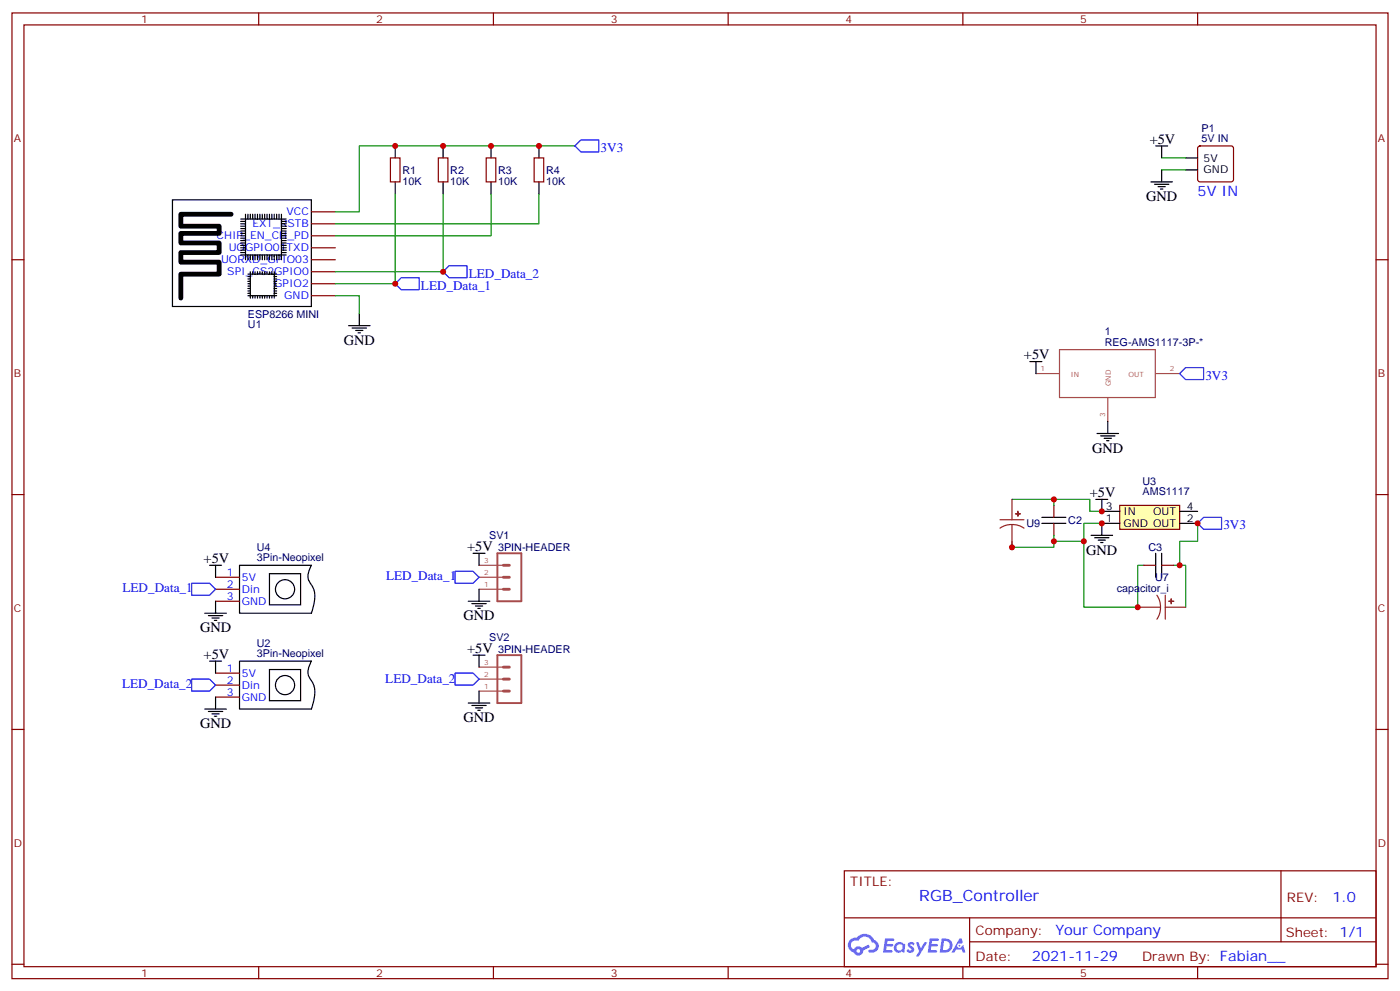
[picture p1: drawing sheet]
<svg xmlns="http://www.w3.org/2000/svg" width="412mm" height="292mm" viewBox="0 0 412 292" stroke-linecap="round" stroke-linejoin="round" font-family="sans-serif">
<g fill="none" stroke="#870000" stroke-width=".35">
<path d="M3.5 3.8h405.4v284.3h-405.4zM7.1 7.3h398.2v277.3h-398.2zM76.2 3.8v3.5M145.3 3.8v3.5M214.5 3.8v3.5M283.6 3.8v3.5M352.8 3.8v3.5M3.5 76.5h3.6M405.3 76.5h3.6M3.5 145.6h3.6M405.3 145.6h3.6M3.5 214.8h3.6"/>
<path d="M405.3 214.8h3.6M248.7 256.4h156.6v28.2h-156.6zM377.3 256.4v20.9M248.7 270.2h156.5M285.6 277.3h119.6M285.6 270.2v14.2M3.5 283.9h3.6M76.2 284.6v3.5M145.3 284.6v3.5M214.5 284.6v3.5M283.6 284.6v3.5M352.8 284.6v3.5"/>
<path d="M405.3 283.9h3.6"/>
</g>
<g fill="#5487ff">
<path d="M267.7 277.6a1.22 1.22 0 0 1 1.7 .2l-.4 .6a.47 .47 0 0 0-.3-.4 .47 .47 0 0 0-.5 .2l.1 .2a1.14 1.14 0 0 1 .8 1.8 1.14 1.14 0 0 1-1.9 0l-.2-.2 .5-.6 .7 .5a.29 .29 0 0 0 .3-.3 .29 .29 0 0 0-.2-.3 1.04 1.04 0 0 1-.6-1.7z"/>
<path d="M260.7 276.3h2.4l.3 .2-.2 .5-1.8 .1-.1 .8h1.5l.3 .4-.3 .4h-1.6l-.2 1.1h1.7l.2 .3-.2 .3-2.6 .1z"/>
<path d="M273.8 276.3h2.4l.3 .2-.1 .5-1.8 .1-.2 .8h1.6l.3 .4-.4 .4h-1.6l-.1 1.1h1.7l.2 .3-.2 .3-2.6 .1z"/>
<path d="M282.6 276.3h.7l.3 1.3-.6 .3a.69 .69 0 0 0-1 .3 .69 .69 0 0 0 .4 .9 .69 .69 0 0 0 .9-.6l.5-.2 .6 2.2h-.8l-.2-.9h-1.8l-.5 .9h-.8z"/>
<path d="M269.8 277.4h.8l.6 1.8 1.1-1.8h.9l-2.6 4.2h-.8l.9-1.5z"/>
<path d="M277.4 276.3l-.6 4.2h1.3a2.11 2.11 0 0 0 2.5-2.1 2.11 2.11 0 0 0-2.5-2.1zM278.1 277.1a1.39 1.39 0 0 1 1.7 1.4 1.39 1.39 0 0 1-1.8 1.3h-.3z"/>
<path d="M263.7 277.9a1.54 1.54 0 0 0-.1 2.2 1.54 1.54 0 0 0 2.2 .1l.6 .3 .3-2.3-.2-.3h-.4a1.49 1.49 0 0 0-2.4 0zM264 278.9a.94 .94 0 0 1 1.8 0 .94 .94 0 0 1-1.8 0z"/>
<path d="M250.4 276.7a2.18 2.18 0 0 0 1.1 3.7 1.44 1.44 0 0 0 1.6 .9 1.44 1.44 0 0 0 1.2-1.4l2-1.1-.5-.7-1.9 1a1.47 1.47 0 0 0-2.4 .4 1.39 1.39 0 0 1-.7-1.9 1.39 1.39 0 0 1 2-.5 2.12 2.12 0 0 1 2.2-1.3 2.12 2.12 0 0 1 1.9 1.7 1.14 1.14 0 0 1 1.1 1.4 1.14 1.14 0 0 1-1.7 .7 .43 .43 0 0 0-.5 .4 .43 .43 0 0 0 .4 .5 1.98 1.98 0 0 0 2.5-1.2 1.98 1.98 0 0 0-1.2-2.6 3.1 3.1 0 0 0-5.3-.6l-.9 .1zM252.3 280a.55 .55 0 0 1 1.1 0 .55 .55 0 0 1-1.1 0z"/>
<circle cx="282.6" cy="278.4" r=".26"/>
</g>
<g fill="none" stroke="#000" stroke-width=".35">
<path d="M50.8 58.8h40.9v31.4h-40.9zM116.4 43v3.5M116.4 53.6v3.5M130.5 43v3.5M130.5 53.6v3.5M144.6 43v3.5M144.6 53.6v3.5M158.7 43v3.5M158.7 53.6v3.5M70.9 75.1h1.4v1.4M70.9 65.2h1.4M70.9 65.9h1.4"/>
<path d="M70.9 66.6h1.4M70.9 67.3h1.4M70.9 68h1.4M70.9 68.7h1.4M70.9 69.4h1.4M70.9 70.1h1.4M70.9 70.8h1.4M70.9 71.5h1.4M70.9 73h1.4M70.9 72.2h1.4M70.9 73.7h1.4M70.9 74.4h1.4"/>
<path d="M72.3 64.5h10.6v10.6h-10.6zM72.3 63.1v1.4h-1.4M73 63.1v1.4M73 75.1v1.4M73.7 63.1v1.4M73.7 75.1v1.4M74.4 63.1v1.4M74.4 75.1v1.4M75.1 63.1v1.4M75.1 75.1v1.4M75.8 63.1v1.4M75.8 75.1v1.4"/>
<path d="M76.6 63.1v1.4M76.6 75.1v1.4M77.3 63.1v1.4M77.3 75.1v1.4M78 63.1v1.4M78 75.1v1.4M78.7 63.1v1.4M78.7 75.1v1.4M79.4 63.1v1.4M79.4 75.1v1.4M80.1 63.1v1.4M80.1 75.1v1.4"/>
<path d="M80.8 63.1v1.4M80.8 75.1v1.4M81.5 63.1v1.4M81.5 75.1v1.4M82.2 63.1v1.4M82.2 75.1v1.4M82.9 63.1v1.4h1.4M82.9 65.2h1.4M82.9 65.9h1.4M82.9 66.6h1.4M82.9 67.3h1.4M82.9 68h1.4"/>
<path d="M82.9 68.7h1.4M82.9 69.4h1.4M82.9 70.1h1.4M82.9 70.8h1.4M82.9 71.5h1.4M82.9 73h1.4M82.9 72.2h1.4M82.9 73.7h1.4M82.9 74.4h1.4M84.3 75.1h-1.4v1.4M73 87.1h.7v.7M73 81.4h.7"/>
<path d="M73 82.1h.7M73 82.8h.7M73 83.5h.7M73 84.2h.7M73 84.9h.7M73 85.7h.7M73 86.4h.7M73.7 80.7h7.1v6.4h-7.1zM73.7 80v.7h-.7M74.4 80v.7M74.4 87.1v.7M75.1 80v.7"/>
<path d="M75.1 87.1v.7M75.8 80v.7M75.8 87.1v.7M76.6 80v.7M76.6 87.1v.7M77.3 80v.7M77.3 87.1v.7M78 80v.7M78 87.1v.7M78.7 80v.7M78.7 87.1v.7M79.4 80v.7"/>
<path d="M79.4 87.1v.7M80.1 80v.7M80.1 87.1v.7M80.8 80v.7h.7M80.8 81.4h.7M80.8 82.1h.7M80.8 82.8h.7M80.8 83.5h.7M80.8 84.2h.7M80.8 84.9h.7M80.8 85.7h.7M80.8 86.4h.7"/>
<path d="M81.5 87.1h-.7v.7M102.7 95.9h6.3M103.7 96.6h4.2M104.8 97.3h2.1M105.5 98h.7M105.8 92.4v3.5"/>
</g>
<path d="M115 46.5h2.8v7.1h-2.8zM129.1 46.5h2.8v7.1h-2.8zM143.2 46.5h2.8v7.1h-2.8zM157.3 46.5h2.9v7.1h-2.9zM91.7 76.5h7.1M91.7 73h7.1M91.7 69.4h7.1M91.7 65.9h7.1M91.7 62.4h7.1M91.7 87.1h7.1M91.7 83.5h7.1M91.7 80h7.1" fill="none" stroke="#870000" stroke-width=".35"/>
<path d="M68.1 63.1h-14.8v3.5h11.3v2.1h-11.3v2.8h11.3v2.9h-11.3v2.8h11.3v3.5h-11.3v7.1" fill="none" stroke="#000" stroke-width="1.4"/>
<path d="M116.4 57.1v26.4h-17.6M130.5 57.1v22.9h-31.7M144.6 57.1v12.3h-45.8M158.7 57.1v8.8h-59.9M169.3 43h-63.5v19.4h-7M98.8 87.1h7v5.3" fill="none" stroke="#008700" stroke-width=".35"/>
<path d="M171.1 41.2h5.3v3.5h-5.3l-1.8-1.7zM132.3 78.2h5.3v3.6h-5.3l-1.8-1.8zM118.2 81.8h5.3v3.5h-5.3l-1.8-1.8z" fill="none" stroke="#00f" stroke-width=".35"/>
<path d="M305.2 110h6.9M312.1 102.9h28.2v14.2h-28.2zM326.3 117.2v6.9M340.5 110h7" fill="none" stroke="#a64a4a" stroke-width=".35"/>
<path d="M329.8 148.8h17.7v7.1h-17.7z" fill="#ffffb0" stroke="#800000" stroke-width=".35"/>
<g fill="none" stroke="#000" stroke-width=".35">
<path d="M339 53.6h6.4M340.1 54.3h4.2M340.4 43h3.6M341.1 55h2.2M341.8 55.7h.7M342.2 43v3.5M342.2 50v3.6M349.2 46.5h3.6M349.2 50h3.6M303.4 106.5h3.5M305.2 106.5v3.5M323.1 127.6h6.4"/>
<path d="M324.2 128.3h4.2M325.3 129h2.1M326 129.8h.7M326.3 124.1v3.5M306.9 154.1h7.1M306.9 152.3h7.1M321.4 157.6h6.3M322.4 158.3h4.3M322.8 147h3.5M323.5 159h2.1M324.2 159.7h.7M324.6 147v3.6h5.2"/>
<path d="M329.8 154.1h-5.2v3.5M347.5 154.1h5.3M347.5 150.6h5.3M61.7 166.4h3.6M63.5 166.4v3.6M63.5 177v3.6M70.6 166.4h21.1a4.5 4.5 0 0 0-.3 5.3 6.9 6.9 0 0 1 .9 7l-.6 1.9h-21.1zM79.4 168.9h9.1v9.2h-9.1zM137.9 177h6.4M139 177.7h4.2M139.3 162.9h3.6M140.1 178.4h2.1"/>
<path d="M140.8 179.1h.7M141.1 162.9v3.5M141.1 173.5v3.5M340.4 162.9v7.1M342.2 162.9v7.1M60.3 180.6h6.4M61.4 181.3h4.2M61.7 194.7h3.6M62.4 182h2.2M63.1 182.7h.8M63.5 194.7v3.5M70.6 194.7h21.1a4.5 4.5 0 0 0-.3 5.2 6.9 6.9 0 0 1 .9 7l-.6 1.9h-21.1z"/>
<path d="M79.4 197.1h9.1v9.2h-9.1zM139.3 192.9h3.6M141.1 192.9v3.5M60.3 208.8h6.4M61.4 209.5h4.2M62.4 210.2h2.2M63.1 210.9h.8M63.5 205.2v3.6M137.9 207h6.4M139 207.7h4.2M140.1 208.4h2.1M140.8 209.1h.7"/>
<path d="M141.1 203.5v3.5"/>
<circle cx="84" cy="173.5" r="2.82"/>
<circle cx="84" cy="201.7" r="2.82"/>
</g>
<path d="M349.2 108.2h5.3v3.6h-5.3l-1.7-1.8zM354.5 152.3h5.3v3.6h-5.3l-1.7-1.8zM56.4 171.7h5.3l1.8 1.8-1.8 1.8h-5.3zM134.1 168.2h5.2l1.8 1.8-1.8 1.7h-5.2zM56.4 200h5.3l1.8 1.7-1.8 1.8h-5.3zM134.1 198.2h5.2l1.8 1.8-1.8 1.7h-5.2z" fill="none" stroke="#00f" stroke-width=".35"/>
<path d="M353 43.2l.5-.2h9.2l.5 .2 .2 .5v9.1l-.3 .5-.4 .3h-9.2l-.5-.3-.2-.5v-9.1zM310.4 148.8v3.5M310.4 154.1v3.5M63.5 177h7.1M63.5 173.5h7.1M63.5 170h7.1M336.9 166.4h3.5M342.2 166.4h3.5M63.5 198.2h7.1M63.5 205.2h7.1M63.5 201.7h7.1" fill="none" stroke="#870000" stroke-width=".35"/>
<path d="M146.5 162.9h7.1v14.1h-7.1zM146.5 192.9h7.1v14.1h-7.1z" fill="none" stroke="#a64a4a" stroke-width=".56"/>
<path d="M148.3 166.4h1.7M148.3 170h1.7M148.3 173.5h1.7M148.3 196.4h1.7M148.3 200h1.7M148.3 203.5h1.7" fill="none" stroke="#a64a4a" stroke-width=".85"/>
<path d="M141.1 173.5h7M141.1 170h7M141.1 166.4h7M141.1 200h7M141.1 196.4h7M141.1 203.5h7" fill="none" stroke="#a64a4a" stroke-width=".35"/>
<path d="M342.2 46.5h7M342.2 50h7M298.1 147h12.3v1.8M310.4 157.6v3.5h-12.3v-1.7M310.4 147h10.6v3.6h3.6M319.3 159.4v19.4h15.8v-12.4h1.8M324.6 154.1h-5.3v5.3h-8.9M352.8 154.1v5.3h-5.3v7M345.7 166.4h3.5v12.4" fill="none" stroke="#008700" stroke-width=".35"/>
<g fill="#8c2424" stroke="#8c2424" stroke-width=".35">
<path d="M344.3 177l1.4 .1z"/>
<path d="M345 176.3v1.4z"/>
<path d="M299.8 150.6l.1 1.4z"/>
<path d="M299.2 151.3h1.4z"/>
</g>
<path d="M294.6 153h7M298.1 154.4l1.8 .3 1.7 .8M298.1 154.4l-1.9 .3-1.6 .8M298.1 147v6M298.1 154.4v6.7M335.1 178.8h6.7M340.8 175.3l.8 1.6 .2 1.9M341.8 178.8l-.2 1.8-.8 1.7M343.3 175.3v7M343.3 178.8h5.9" fill="none" stroke="#8c2424" stroke-width=".35"/>
<g fill="#c00">
<circle cx="144.6" cy="43" r=".88"/>
<circle cx="130.5" cy="43" r=".88"/>
<circle cx="116.4" cy="43" r=".88"/>
<circle cx="158.8" cy="43" r=".88"/>
<circle cx="116.4" cy="83.5" r=".88"/>
<circle cx="324.6" cy="150.6" r=".88"/>
<circle cx="310.4" cy="147" r=".88"/>
<circle cx="324.6" cy="154.1" r=".88"/>
<circle cx="310.4" cy="159.4" r=".88"/>
<circle cx="352.8" cy="154.1" r=".88"/>
<circle cx="347.5" cy="166.4" r=".88"/>
<circle cx="319.3" cy="159.4" r=".88"/>
<circle cx="130.5" cy="80" r=".88"/>
<circle cx="335.1" cy="178.8" r=".88"/>
<circle cx="298.1" cy="161.1" r=".88"/>
</g>
<text font-size="4.6" fill="#00f" x="270.8" y="265.4">RGB_Controller</text>
<g font-size="4.2">
<text x="338.7" y="42.3">+5V</text>
<text x="337.6" y="59.2">GND</text>
<text x="101.2" y="101.5">GND</text>
<text x="301.6" y="105.8">+5V</text>
<text x="321.7" y="133.3">GND</text>
<text x="321" y="146.3">+5V</text>
<text x="60" y="165.7">+5V</text>
<text x="137.6" y="162.2">+5V</text>
<text x="320" y="163.3">GND</text>
<text x="136.5" y="182.7">GND</text>
<text x="58.9" y="186.2">GND</text>
<text x="60" y="194">+5V</text>
<text x="137.6" y="192.2">+5V</text>
<text x="58.9" y="214.4">GND</text>
<text x="136.5" y="212.7">GND</text>
</g>
<g font-size="4.2" fill="#00f">
<text x="352.8" y="57.8">5V IN</text>
<text x="392.5" y="265.7">1.0</text>
<text x="310.9" y="275.2">Your Company</text>
<text x="304" y="283">2021-11-29</text>
</g>
<g font-size="3.9" fill="#00f">
<text x="176.9" y="44.7">3V3</text>
<text x="138.1" y="81.8">LED_Data_2</text>
<text x="124" y="85.3">LED_Data_1</text>
<text x="355.1" y="111.8">3V3</text>
<text x="360.4" y="155.9">3V3</text>
<text x="113.7" y="170.7">LED_Data_1</text>
<text x="36.1" y="174.3">LED_Data_1</text>
<text x="36" y="202.5">LED_Data_2</text>
<text x="113.5" y="201.2">LED_Data_2</text>
</g>
<g font-size="3.9" fill="#800">
<text x="250.5" y="261">TITLE:</text>
<text x="379.1" y="265.7">REV:</text>
<text x="287.4" y="275.2">Company:</text>
<text x="378.7" y="275.8">Sheet: 1/1</text>
<text x="287.4" y="282.9">Date:</text>
<text x="336.4" y="282.9">Drawn By: Fabian__</text>
</g>
<g font-size="3.2" fill="#800">
<text x="41.6" y="6.8">1</text>
<text x="110.8" y="6.8">2</text>
<text x="179.9" y="6.8">3</text>
<text x="249.1" y="6.8">4</text>
<text x="318.2" y="6.8">5</text>
<text x="4.1" y="41.9">A</text>
<text x="405.9" y="41.9">A</text>
<text x="4.1" y="111.1">B</text>
<text x="405.9" y="111.1">B</text>
<text x="4.1" y="180.2">C</text>
<text x="405.9" y="180.2">C</text>
<text x="4.1" y="249.3">D</text>
<text x="405.9" y="249.3">D</text>
<text x="41.6" y="287.6">1</text>
<text x="110.8" y="287.6">2</text>
<text x="179.9" y="287.6">3</text>
<text x="249.1" y="287.6">4</text>
<text x="318.2" y="287.6">5</text>
</g>
<g font-size="3.2" fill="#000080">
<text x="353.9" y="41.9">5V IN</text>
<text x="353.9" y="38.8">P1</text>
<text x="118.5" y="51.2">R1</text>
<text x="132.6" y="51.2">R2</text>
<text x="146.8" y="51.2">R3</text>
<text x="160.9" y="51.2">R4</text>
<text x="118.5" y="54.3">10K</text>
<text x="132.6" y="54.3">10K</text>
<text x="146.8" y="54.3">10K</text>
<text x="160.9" y="54.3">10K</text>
<text x="73" y="93.8">ESP8266 MINI</text>
<text x="73" y="96.7">U1</text>
<text x="325.4" y="101.9">REG-AMS1117-3P-*</text>
<text x="325.4" y="98.8">1</text>
<text x="336.6" y="142.8">U3</text>
<text x="336.6" y="145.9">AMS1117</text>
<text x="302.3" y="155.2">U9</text>
<text x="314.7" y="154.3">C2</text>
<text x="144.1" y="158.7">SV1</text>
<text x="75.7" y="165.3">3Pin-Neopixel</text>
<text x="75.7" y="162.2">U4</text>
<text x="146.7" y="162.3">3PIN-HEADER</text>
<text x="338.3" y="162.3">C3</text>
<text x="340.2" y="171">U7</text>
<text x="329" y="174.2">capacitor_i</text>
<text x="75.7" y="190.4">U2</text>
<text x="144.1" y="188.7">SV2</text>
<text x="75.7" y="193.5">3Pin-Neopixel</text>
<text x="146.7" y="192.3">3PIN-HEADER</text>
</g>
<g font-size="3.2">
<text x="354.5" y="47.6">5V</text>
<text x="354.5" y="51.1">GND</text>
<text x="325.7" y="153.7">1</text>
<text x="325.7" y="150.2">3</text>
<text x="330.9" y="155.2">GND OUT</text>
<text x="330.9" y="151.6">IN</text>
<text x="339.7" y="151.6">OUT</text>
<text x="349.6" y="153.7">2</text>
<text x="349.6" y="150.2">4</text>
</g>
<g font-size="3.2" fill="#00f">
<text x="84.4" y="63.4">VCC</text>
<text x="63.8" y="70.5">CHIP_EN_CH_PD</text>
<text x="74.4" y="67">EXT_RSTB</text>
<text x="65.1" y="77.5">UORXD_GPIO03</text>
<text x="67.4" y="74">UOGPIO01TXD</text>
<text x="67" y="81.1">SPI_CS2GPIO0</text>
<text x="80.8" y="84.6">GPIO2</text>
<text x="83.7" y="88.1">GND</text>
<text x="66.8" y="173.1">2</text>
<text x="66.8" y="169.6">1</text>
<text x="71.3" y="171">5V</text>
<text x="66.8" y="176.7">3</text>
<text x="71.3" y="178.1">GND</text>
<text x="71.3" y="174.6">Din</text>
<text x="66.8" y="197.8">1</text>
<text x="66.8" y="201.4">2</text>
<text x="71.3" y="202.8">Din</text>
<text x="71.3" y="199.2">5V</text>
<text x="66.8" y="204.9">3</text>
<text x="71.3" y="206.3">GND</text>
</g>
<g font-size="2.1" fill="#a54b4b">
<text x="306.5" y="109.3">1</text>
<text x="315.5" y="111">IN</text>
<text x="327.3" y="113.7" transform="rotate(-90 327.3 113.7)">GND</text>
<text x="332.4" y="111">OUT</text>
<text x="344.6" y="109.3">2</text>
<text x="325.5" y="122.7" transform="rotate(-90 325.5 122.7)">3</text>
<text x="142.7" y="165.7">3</text>
<text x="142.7" y="172.8">1</text>
<text x="142.7" y="169.3">2</text>
<text x="142.7" y="195.7">3</text>
<text x="142.7" y="202.8">1</text>
<text x="142.7" y="199.3">2</text>
</g>
</svg>
